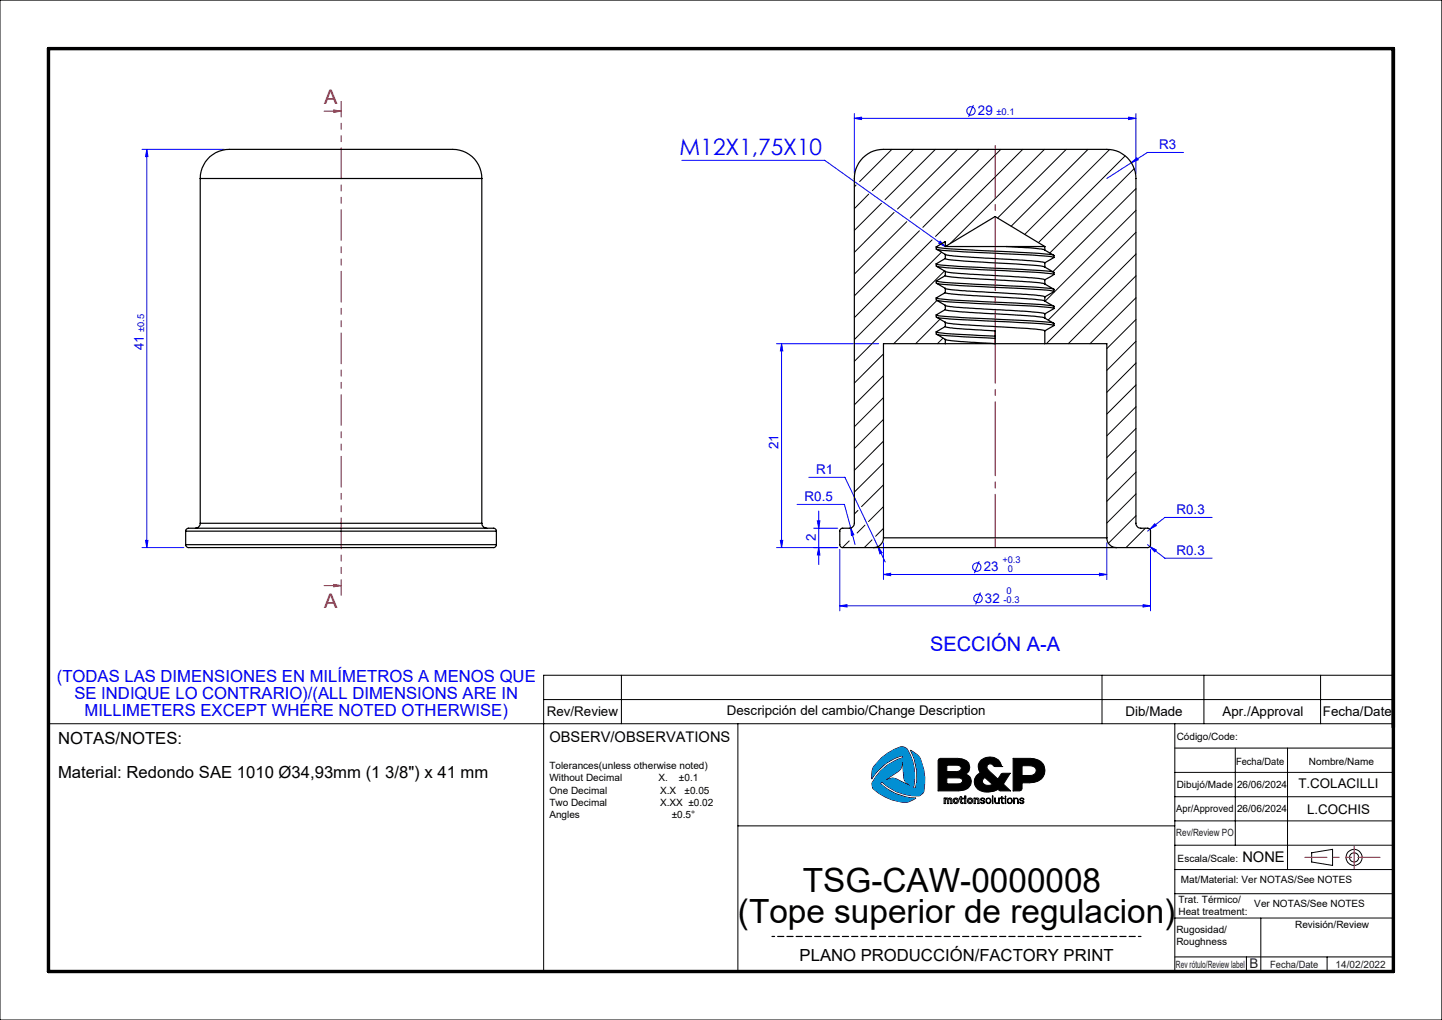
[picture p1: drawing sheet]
<svg xmlns="http://www.w3.org/2000/svg" width="297mm" height="210mm" viewBox="0 0 297 210" stroke-linecap="round" stroke-linejoin="round" font-family="sans-serif">
<g fill="none" stroke="#000" stroke-width=".21">
<path d="M0 0h297v210h-297zM128 139v10M227 139v10M248 139v10M272 139v10M287 139h-175v61M112 144h175M152 149v51M181.6 156a8.6 8.6 0 0 1 4.3-2.3l.7 .3a9.7 9.7 0 0 1 1.5 8.2l.4 .1a10.8 10.8 0 0 0-1-7.9 4.7 4.7 0 0 1 2 1.8 10.1 10.1 0 0 1 .6 7.1l-.6 .5a9.7 9.7 0 0 1-7.8-2.8l-.4 .3a10.8 10.8 0 0 0 7.4 3 4.3 4.3 0 0 1-2.5 .9 9.6 9.6 0 0 1-6.5-3.1l-.1-.7a9.5 9.5 0 0 1 6.3-5.4v-.4a10.4 10.4 0 0 0-6.4 4.8 4.2 4.2 0 0 1 .5-2.6zM185.9 156.6l.2 3.4 .2 .7 1.3 1.2-3.1-1.6-.6-.1-1.8 .5 2.9-1.9 .5-.5zM193.3 156.3l.4-.2h3.5a2.09 2.09 0 0 1 2.5 1.9l-.1 .7-.8 .7a1.68 1.68 0 0 1 1.3 1.7 1.68 1.68 0 0 1-1.5 1.6l-1.2 .1h-4.2zM195 157.5l2.4 .1a.58 .58 0 0 1 .6 .4 .58 .58 0 0 1-.3 .6l-.7 .2h-2z"/>
<path d="M202.1 156.5a2.71 2.71 0 0 1 3.9 .5l.3 .8h-1.5a.8 .8 0 0 0-.8-.5 .8 .8 0 0 0-.7 .6 2.07 2.07 0 0 0 1 1.4l1.2 1.1 .8-1.1 1.8-.1-1.4 2.2 1.4 1.4h-2l-.5-.3a3.5 3.5 0 0 1-4.6-.4 1.98 1.98 0 0 1 .9-3 1.94 1.94 0 0 1 .2-2.6zM206.3 157.8h.1M208.7 156.1h3.5a2.6 2.6 0 0 1 2.9 3.2 2.82 2.82 0 0 1-3.1 1.9h-1.5l-.1 1.5-.4 .1h-1.3zM210.5 157.6a2.82 2.82 0 0 1 2.8 .5 1.05 1.05 0 0 1-.1 1.2 1.05 1.05 0 0 1-1.1 .4h-1.6zM242 149v51M242 159h45M242 154h45M254.4 154v20M265.2 154v25M287 149h-277v51M152 170h90M194.5 164.3l1.5 .1 .1 1h-.3v-.7l-.2-.2-.2 .1v.8h-.3v-.8l-.2-.1-.2 .2v.7h-.2z"/>
<path d="M195 160.2h2.7l.5 .3v.4a.86 .86 0 0 1-1 .5h-2.2zM196.6 164.6l.2-.1 .3 .1v.5l-.3 .1-.2-.1zM197.8 164h.2v.3h.4v.2h-.4v.5a.22 .22 0 0 0 .1 .2 .22 .22 0 0 0 .3 0v.2a.63 .63 0 0 1-.6-.2 .63 .63 0 0 1 0-.7h-.2v-.2h.2zM198.7 164.3h.2v1.1h-.2zM198.7 163.9h.2v.2h-.2zM199.6 164.6l.2-.1 .2 .1v.5l-.2 .1-.2-.1zM200.6 164.3l.9 .1 .1 .2v.8h-.2v-.7l-.3-.2-.2 .3v.6h-.3zM202.5 160.4l.3-.3 1.6 1.4a1.33 1.33 0 0 1-2.1-.6zM202.6 165a.42 .42 0 0 1-.5-.2 .42 .42 0 0 1 0-.4l.5-.1 .2 .3h-.1a.28 .28 0 0 0-.3-.2 .28 .28 0 0 0-.3 .3l.6 .2a.43 .43 0 0 1-.2 .6 .43 .43 0 0 1-.6-.3l.5 .1h.2v-.3M203.3 164.5l.3-.1 .3 .1 .1 .3-.2 .5-.5-.1zM204.4 163.9h.1v1.5h-.1zM204.9 164.3h.1v.6a.36 .36 0 0 0 .3 .4 .36 .36 0 0 0 .4-.4v-.6h.1v1.1l-.1-.1-.3 .1-.4-.1z"/>
<path d="M206.3 164h.1v.3h.4l-.4 .1v.6a.23 .23 0 0 0 .1 .3 .23 .23 0 0 0 .3 0 .28 .28 0 0 1-.4 .1 .28 .28 0 0 1-.1-.4v-.6h-.3l.3-.1zM207 163.9l.2 .2zM207 164.3h.2v1.1h-.2zM207.7 164.5l.3-.1 .3 .1 .1 .3-.2 .5-.5-.1-.1-.3zM208.8 164.3l.1 .2a.48 .48 0 0 1 .8 .1v.8h-.1v-.6a.36 .36 0 0 0-.3-.4 .36 .36 0 0 0-.4 .4v.6h-.1zM210.1 164.4a.47 .47 0 0 1 .4-.1 .47 .47 0 0 1 .4 .3h-.1a.28 .28 0 0 0-.3-.2 .28 .28 0 0 0-.3 .3h.1a.43 .43 0 0 1 .5 .2 .43 .43 0 0 1 0 .5h-.5l-.3-.2 .3 .1h.4l.1-.2-.2-.1a.46 .46 0 0 1-.5-.6zM242 164h45M242 169h45M242 174h45M242 179h45M270.2 175.6l4.3-.7v3.3l-4.3-.7zM242 184h45"/>
<path d="M242 189h45M242 197h45M256.7 197v3M259.7 189v11M273.3 197v3"/>
<circle cx="196.9" cy="164.9" r=".57"/>
<circle cx="199.8" cy="164.9" r=".57"/>
<circle cx="203.6" cy="164.9" r=".56"/>
<circle cx="208" cy="164.9" r=".57"/>
<circle cx="278.9" cy="176.5" r="1.66"/>
<circle cx="278.9" cy="176.5" r=".94"/>
</g>
<path d="M159 192.8h76" fill="none" stroke="#000" stroke-width=".25" stroke-dasharray="1.3 .6" stroke-dashoffset=".7"/>
<path d="M10 10h277v190h-277z" fill="none" stroke="#000" stroke-width=".7"/>
<path d="M268.7 176.5h15.5" fill="none" stroke="#f00" stroke-width=".21" stroke-dasharray="6.3 1.3 1.3 1.3 1.3 1.3" stroke-dashoffset="1.8"/>
<path d="M278.9 174.2v4.6" fill="none" stroke="#f00" stroke-width=".21" stroke-dasharray="6.3 1.3 1.3 1.3 1.3 1.3"/>
<path d="M195 160.2h2.7l.5 .3 .1 .4-.3 .3-.5 .2h-2.5zM195 157.5l2.4 .1 .5 .2 .1 .5-.3 .4-.4 .1h-2.3zM193.3 156.3l-.1 6.5h4.4a2.08 2.08 0 0 0 2.4-2.3l-.4-.8-.8-.3a1.68 1.68 0 0 0 .9-1.9 1.68 1.68 0 0 0-1.7-1.3l-4.4-.1zM202.5 160.3l.3-.2 1.6 1.4-.7 .2-.9-.1-.5-.7zM202 156.6l-.5 .9 .1 1.1a.37 .37 0 0 1 .2 .4 .37 .37 0 0 1-.3 .3l-.7 1-.1 .8 .2 .9 .6 .6 .4 .2a4.1 4.1 0 0 0 3.7-.3l.4 .3h2.1l-1.4-1.4 1.4-2.2h-1.8l-.8 1.2-2.1-2-.1-.6 .1-.4 .4-.1 .6 .1 .4 .4h1.5v-.1a2.6 2.6 0 0 0-4.3-1.1zM210.5 157.6h1.8l.7 .3 .4 .5-.1 .7-.4 .4-.5 .2h-1.9zM208.7 156.1v6.7l1.6-.1 .2-.3v-1.2h1.5a2.75 2.75 0 0 0 3.2-2.4v-.8l-.3-.7a3.1 3.1 0 0 0-2.7-1.2z" fill-rule="evenodd" fill="#000"/>
<path d="M181.6 156l-1.6 1.8a4.1 4.1 0 0 0-.5 2.6 10.5 10.5 0 0 1 6.4-4.8v.4a9.6 9.6 0 0 0-6.3 5.4 1.5 1.5 0 0 0 1.1 1.6 8.6 8.6 0 0 0 6.3 2.1l1.7-.8a10.7 10.7 0 0 1-7.4-3l.4-.3a9.8 9.8 0 0 0 7.8 2.8l.6-.5a9.5 9.5 0 0 0-1-7.7l-1.6-1.2a10.7 10.7 0 0 1 1 7.9l-.4-.1a9.7 9.7 0 0 0-1.5-8.2 1.71 1.71 0 0 0-2.1 .2l-1.1 .5zM185.9 156.6l.3 3.9 .2 .4 1.2 1-3.3-1.7h-.7l-1.5 .5 3.2-2.1 .4-.6z" fill-rule="evenodd" fill="#0090d6"/>
<g fill="none" stroke="#00f" stroke-width=".21">
<path d="M29.2 30.8h17M30.2 30.8l.3 1.4h-.5zM30.2 30.8v81.9M140.4 33h29.5l24.8 17.8M176 24.4l1.4-.3v.5zM176 23.4v12.3M176 24.4h58M200.5 21.6l-1 2.5M232.4 24.1l1.6 .3-1.6 .2zM233 33.5l1.1-1 .3 .4zM233 33.5l-5 3.3M234 23.4v12.3"/>
<path d="M243.8 31.4h-7.5l-3.3 2.1M193.6 49.7l1.1 1.1-1.3-.7zM159.9 70.8h21.1M161 70.8l.2 1.4h-.5zM161 70.8v41.9M166.6 98.3h7.4l6.8 14.3M29.2 112.7h8.7M30 111.3h.5l-.3 1.4zM159.9 112.7h12.6M160.7 111.3h.5l-.2 1.4zM164.2 103.8h9.7l1.3 4.9M167.6 108.8h4.9"/>
<path d="M168.3 107.2h.6l-.3 1.6zM168.6 112.7l.3 1.6h-.6zM168.6 105.2v11M173 113.1v12.7M175.2 108.7l.7 1.4-.5 .1zM175.2 108.7l.9 3.4M180.8 112.6l.9 1.2-.5 .2zM180.8 112.6l1.5 3.1M182 118.3l1.4-.3v.5zM182 111.8v7.5M182 118.3h46M201.7 115.5l-1 2.5"/>
<path d="M226.4 118l1.6 .3-1.6 .2zM228 111.8v7.5M236.4 112.1l.4 .4M236.8 112.5l1.4 .7-.4 .4zM236.8 112.5l3.1 2.4h9.8M236.8 109l-.4 .4M237 113.1v12.7M237.8 107.8l.4 .4-1.4 .8zM249.7 106.5h-9.8l-3.1 2.5M173 124.7l1.4-.2v.5zM173 124.7h64M201.9 122l-1 2.5"/>
<path d="M235.4 124.5l1.6 .2-1.6 .3z"/>
<circle cx="200" cy="22.8" r=".86"/>
<circle cx="201.2" cy="116.8" r=".85"/>
<circle cx="201.4" cy="123.2" r=".86"/>
</g>
<path d="M66.7 22.9h3.5M68.8 22.6l1.4 .3-1.4 .2zM66.7 120.6h3.5M68.8 120.3l1.4 .3-1.4 .2z" fill="none" stroke="#f00" stroke-width=".21"/>
<path d="M205 112.6v-82.7" fill="none" stroke="#f00" stroke-width=".21" stroke-dasharray="15.2 1.3 1.3 1.3" stroke-dashoffset="4.4"/>
<path d="M70.3 20.9v101.7" fill="none" stroke="#f00" stroke-width=".21" stroke-dasharray="6.3 1.3 1.3 1.3 1.3 1.3" stroke-dashoffset="3.1"/>
<path d="M68.8 22.6l1.4 .3-1.4 .2zM68.8 120.3l1.4 .3-1.4 .2z" fill="#f00"/>
<g fill="#00f">
<path d="M193.6 49.7l1.1 1.1-1.3-.7z"/>
<path d="M232.4 24.1l1.6 .3-1.6 .2zM176 24.4l1.4-.3v.5z"/>
<path d="M173 124.7l1.4-.2v.5zM235.4 124.5l1.6 .2-1.6 .3zM182 118.3l1.4-.3v.5zM226.4 118l1.6 .3-1.6 .2zM236.8 112.5l1 1.1 .4-.4zM237.8 107.8l-1 1.2 1.4-.8zM180.8 112.6l.4 1.4 .5-.2zM175.2 108.7l.2 1.5 .5-.1zM233 33.5l1.4-.6-.3-.4z"/>
<path d="M30.2 30.8l.3 1.4h-.5zM30 111.3h.5l-.3 1.4zM168.3 107.2h.6l-.3 1.6zM168.6 112.7l.3 1.6h-.6zM161 70.8l.2 1.4h-.5zM160.7 111.3h.5l-.2 1.4z"/>
</g>
<g fill="none" stroke="#000" stroke-width=".25">
<path d="M41.2 36.8a6.1 6.1 0 0 1 7.1-6h43.5a6.5 6.5 0 0 1 7.3 4.5l.1 1.5M41.2 36.8h58M41.2 36.8v70.9M99.2 36.8v70.9M192.8 50.8v.5l1.9 1.1M192.8 54.3v.5l1.9 1.1M192.8 57.8v.5l1.9 1.1M192.8 54.3a7.5 7.5 0 0 0 3.3 .4l14.1 .7 6.8 .6M192.8 57.8a24.4 24.4 0 0 0 6.3 .6l14.2 .7 3.7 .4M192.8 50.8a20.6 20.6 0 0 0 5.7 .6l15.5 .8 3 .3M192.9 58.3l4.8 .5 16.8 .8 1.7 .2 .9 .2M192.9 51.4a357.7 357.7 0 0 0 21.1 1.2l2.5 .2 .6 .2"/>
<path d="M193 54.8l3.1 .4 18.1 .9 2.9 .4M194.7 53.2l-1.9 1.1M194.7 56.8l-1.9 1M194.7 50.8v-1.1l-1.9 1.1M194.7 55.9l.7 .2 2.5 .2 14.5 .9 2.8 .4M194.7 59.4l.7 .2 2.3 .2 15 .9 1.9 .2 .6 .2M194.7 52.4l1 .2 2.2 .2 14.5 .9 2.3 .2 .5 .2M194.7 56.8l.5 .1 2.7 .3 14.5 .9 2.3 .2 .5 .2M194.7 53.2a33.3 33.3 0 0 0 7.7 .8l7 .4a23 23 0 0 1 5.8 .6M194.7 50.8h12.6M194.7 52.4v.8M194.7 55.9v.9"/>
<path d="M194.7 59.4v.8M194.7 50.8l10.3-6.2 10.2 6.2M207.3 50.8h7.9M207.3 50.8l5.3 .3 1.8 .2 .8 .2M215.2 58.5l1.9 1.1v.4M215.2 55l1.9 1.1v.4M215.2 51.5l1.9 1.1v.4M215.2 50.8v.7M215.2 54.1v.9M215.2 57.6v.9M217.1 56.5l-1.9 1.1M217.1 53l-1.9 1.1"/>
<path d="M192.8 64.8v.5l1.9 1M192.8 61.3v.5l1.9 1.1M192.8 68.3v.5l1.9 1.1M192.8 64.8a31.9 31.9 0 0 0 6.9 .7l12.8 .6 4.5 .4M192.8 61.3a37.6 37.6 0 0 0 8.1 .7l12.6 .6 3.5 .4M192.8 68.3a21.6 21.6 0 0 0 5.7 .6l6.5 .3M192.9 65.4l2.8 .3 13.9 .7a36.2 36.2 0 0 1 7.5 .6M192.9 61.8l2.6 .4 15.4 .7a26.9 26.9 0 0 1 6.2 .6M193 68.9l5.5 .4 6.5 .4M194.7 66.3l1.7 .4 5.5 .4a134.7 134.7 0 0 1 13.3 .9v.1M194.7 67.2l.4 .2 2.1 .3 7.8 .4v2.7M194.7 60.2l-1.9 1.1"/>
<path d="M194.7 63.7l-1.9 1.1M194.7 67.2l-1.9 1.1M194.7 62.9l.6 .2 1.9 .2 15 .9 2.6 .2 .4 .2M194.7 69.9l2.8 .4 7.5 .5M194.7 63.7l.9 .3 2.1 .2 15.4 .9 2.1 .4M194.7 60.2l.7 .3 2.5 .2 14.5 .9 2.8 .4M194.7 70.8h10.3M194.7 62.9v.8M194.7 66.3v.9M194.7 69.9v.9M194.7 70.8h-12.7v39.9M205 70.8h10.2"/>
<path d="M215.2 65.5l1.9 1.1v.4M215.2 62l1.9 1.1v.4M215.2 61.1v.9M215.2 64.6v.9M215.2 68.1v2.7M215.2 70.8h12.8v39.9M217.1 67l-1.9 1.1M217.1 63.5l-1.9 1.1M217.1 60l-1.9 1.1M38.2 109.4a.77 .77 0 0 1 1.1-.6h62.1a.63 .63 0 0 1 .8 .6M38.2 112.1a.84 .84 0 0 0 1.2 .6h61.6a.81 .81 0 0 0 1.2-.6M38.2 109.4h64"/>
<path d="M38.2 112.1h64M38.2 109.4v2.7M41.2 107.7a1.02 1.02 0 0 1-.9 1.1M41.2 107.7h58M99.2 107.7a1.09 1.09 0 0 0 1.1 1.1M102.2 109.4v2.7M180 112.7h-6.4a.6 .6 0 0 1-.6-.6v-2.7a.6 .6 0 0 1 .6-.6h1.3a1.09 1.09 0 0 0 1.1-1.1v-70.9a6 6 0 0 1 6-6h46a6 6 0 0 1 6 6v70.9a1.02 1.02 0 0 0 1 1.1h1.4a.6 .6 0 0 1 .6 .6v2.7a.6 .6 0 0 1-.6 .6h-6.4M180 112.7h50M182 110.7a2.05 2.05 0 0 1-2 2M182 110.7h46M228 110.7a1.99 1.99 0 0 0 2 2"/>
</g>
<g fill="none" stroke="#000" stroke-width=".21">
<path d="M176.3 38.1l-.3 .4M178.9 40l-2.9 3M183.7 30.8l-6.6 6.6M188.2 30.8l-8.5 8.5M192.7 30.8l-10.4 10.3M197.2 30.8l-12.3 12.2M201.6 30.8l-14.1 14.1M206.1 30.8l-16 16M210.6 30.8l-17.9 17.9M215.1 30.8l-19.4 19.3M219.6 30.8l-14.1 14.1M224.1 30.8l-15.8 15.8"/>
<path d="M228.6 30.8l-17.5 17.5M231.7 32.1l-17.8 17.8M233.6 34.7l-17.4 17.4M234 38.8l-17.1 17.1M181.5 41.9l-5.5 5.5M184.1 43.7l-8.1 8.3M186.8 45.6l-10.8 10.8M189.4 47.5l-13.4 13.4M192 49.4l-16 16M193.9 51.9l-17.9 18M194.6 55.8l-18.6 18.6M234 43.3l-18.7 18.7"/>
<path d="M234 47.8l-18.1 18.1M234 52.3l-18.5 18.5M234 56.8l-14 14M182 72.9l-6 6M182 77.4l-6 6M193 61.9l-8.9 8.9M193.6 65.7l-5 5.1M194.2 69.6l-1.1 1.2M194.7 60.1l-.2 .3M234 61.3l-9.5 9.5M234 65.8l-6 6M234 70.3l-6 6"/>
<path d="M234 74.7l-6 6.1M234 79.3l-6 6M182 81.9l-6 6M182 86.4l-6 5.9M182 90.8l-6 6M182 95.3l-6 6M182 99.8l-4.6 4.5M234 83.7l-6 6M234 88.2l-6 6M234 92.7l-6 6M234 97.2l-6 6M174.9 111.4l-1.4 1.3"/>
<path d="M176.7 105.1l-.7 .7M178.2 108.1l-1.7 1.6M179.6 111.2l-1.6 1.5M182 104.3l-3.1 3.1M182 108.8l-1.7 1.6M234 101.7l-6 6M234 106.2l-5.7 5.7M235.9 108.8l-4 3.9"/>
</g>
<g font-size="6.9">
<text x="165.4" y="183.6">TSG-CAW-0000008</text>
<text x="152" y="190">(Tope superior de regulacion)</text>
</g>
<text font-size="4.7" fill="#00f" x="140" y="31.9">M12X1,75X10</text>
<g font-size="4.1" fill="#f00">
<text x="66.8" y="21.4">A</text>
<text x="66.8" y="125.2">A</text>
</g>
<text font-size="4.1" fill="#00f" x="191.6" y="134">SECCIÓN A-A</text>
<g font-size="3.4" fill="#00f">
<text x="11.7" y="140.4">(TODAS LAS DIMENSIONES EN MILÍMETROS A MENOS QUE</text>
<text x="15.3" y="143.9">SE INDIQUE LO CONTRARIO)/(ALL DIMENSIONS ARE IN</text>
<text x="17.4" y="147.4">MILLIMETERS EXCEPT WHERE NOTED OTHERWISE)</text>
</g>
<g font-size="3.4">
<text x="12" y="153.1">NOTAS/NOTES:</text>
<text x="12" y="160.1">Material: Redondo SAE 1010 Ø34,93mm (1 3/8&quot;) x 41 mm</text>
<text x="164.7" y="197.9">PLANO PRODUCCIÓN/FACTORY PRINT</text>
</g>
<g font-size="3">
<text x="113.2" y="152.7">OBSERV/OBSERVATIONS</text>
<text x="255.9" y="177.4">NONE</text>
</g>
<g font-size="2.7" fill="#00f">
<text x="201.4" y="23.7">29</text>
<text x="238.8" y="30.7">R3</text>
<text x="29.6" y="72.2" transform="rotate(-90 29.6 72.2)">41</text>
<text x="160.4" y="92.5" transform="rotate(-90 160.4 92.5)">21</text>
<text x="168.1" y="97.7">R1</text>
<text x="165.7" y="103.2">R0.5</text>
<text x="242.3" y="105.9">R0.3</text>
<text x="168" y="111.4" transform="rotate(-90 168 111.4)">2</text>
<text x="202.6" y="117.6">23</text>
<text x="242.3" y="114.3">R0.3</text>
<text x="202.9" y="124.1">32</text>
</g>
<g font-size="2.7">
<text x="112.6" y="147.5">Rev/Review</text>
<text x="149.7" y="147.3">Descripción del cambio/Change Description</text>
<text x="231.8" y="147.3">Dib/Made</text>
<text x="251.8" y="147.3">Apr./Approval</text>
<text x="272.5" y="147.4">Fecha/Date</text>
<text x="267.4" y="162.3">T.COLACILLI</text>
<text x="269.2" y="167.6">L.COCHIS</text>
</g>
<text font-size="2.7" fill="#191924" x="257.3" y="199.4">B</text>
<g font-size="2.1">
<text x="242.4" y="152.3">Código/Code:</text>
<text x="113.2" y="158.4">Tolerances(unless otherwise noted)</text>
<text x="113.2" y="160.9">Without Decimal</text>
<text x="135.6" y="160.9">X.</text>
<text x="139.8" y="160.9">±0.1</text>
<text x="254.6" y="157.4">Fecha/Date</text>
<text x="269.6" y="157.5">Nombre/Name</text>
<text x="113.2" y="163.4">One Decimal</text>
<text x="113.2" y="165.9">Two Decimal</text>
<text x="136" y="165.9">X.XX ±0.02</text>
<text x="136" y="163.4">X.X</text>
<text x="141" y="163.4">±0.05</text>
<text x="242.3" y="167.1">Apr/Approved</text>
<text x="242.4" y="162.3">Dibujó/Made</text>
<text x="254.8" y="162.3">26/06/2024</text>
<text x="254.8" y="167.1">26/06/2024</text>
<text x="113.2" y="168.4">Angles</text>
<text x="138.4" y="168.4">±0.5°</text>
<text x="242.6" y="177.5">Escala/Scale:</text>
<text x="242.7" y="185.9">Trat. Térmico/</text>
<text x="243.2" y="181.7">Mat/Material: Ver NOTAS/See NOTES</text>
<text x="242.7" y="188.4">Heat treatment:</text>
<text x="258.3" y="186.7">Ver NOTAS/See NOTES</text>
<text x="266.8" y="191.1">Revisión/Review</text>
<text x="242.3" y="192">Rugosidad/</text>
<text x="242.3" y="194.5">Roughness</text>
</g>
<g font-size="2.1" fill="#191924">
<text x="242.3" y="172.1">Rev/Review PO</text>
<text x="242.2" y="199.2">Rev rótulo/Review label</text>
<text x="261.6" y="199.3">Fecha/Date</text>
<text x="275.1" y="199.3">14/02/2022</text>
</g>
<g font-size="1.9" fill="#00f">
<text x="205.2" y="23.7">±0.1</text>
<text x="29.7" y="68.3" transform="rotate(-90 29.7 68.3)">±0.5</text>
<text x="206.4" y="115.9">+0.3</text>
<text x="207.6" y="117.7">0</text>
<text x="206.7" y="124.1">-0.3</text>
<text x="207.3" y="122.3">0</text>
</g>
</svg>
